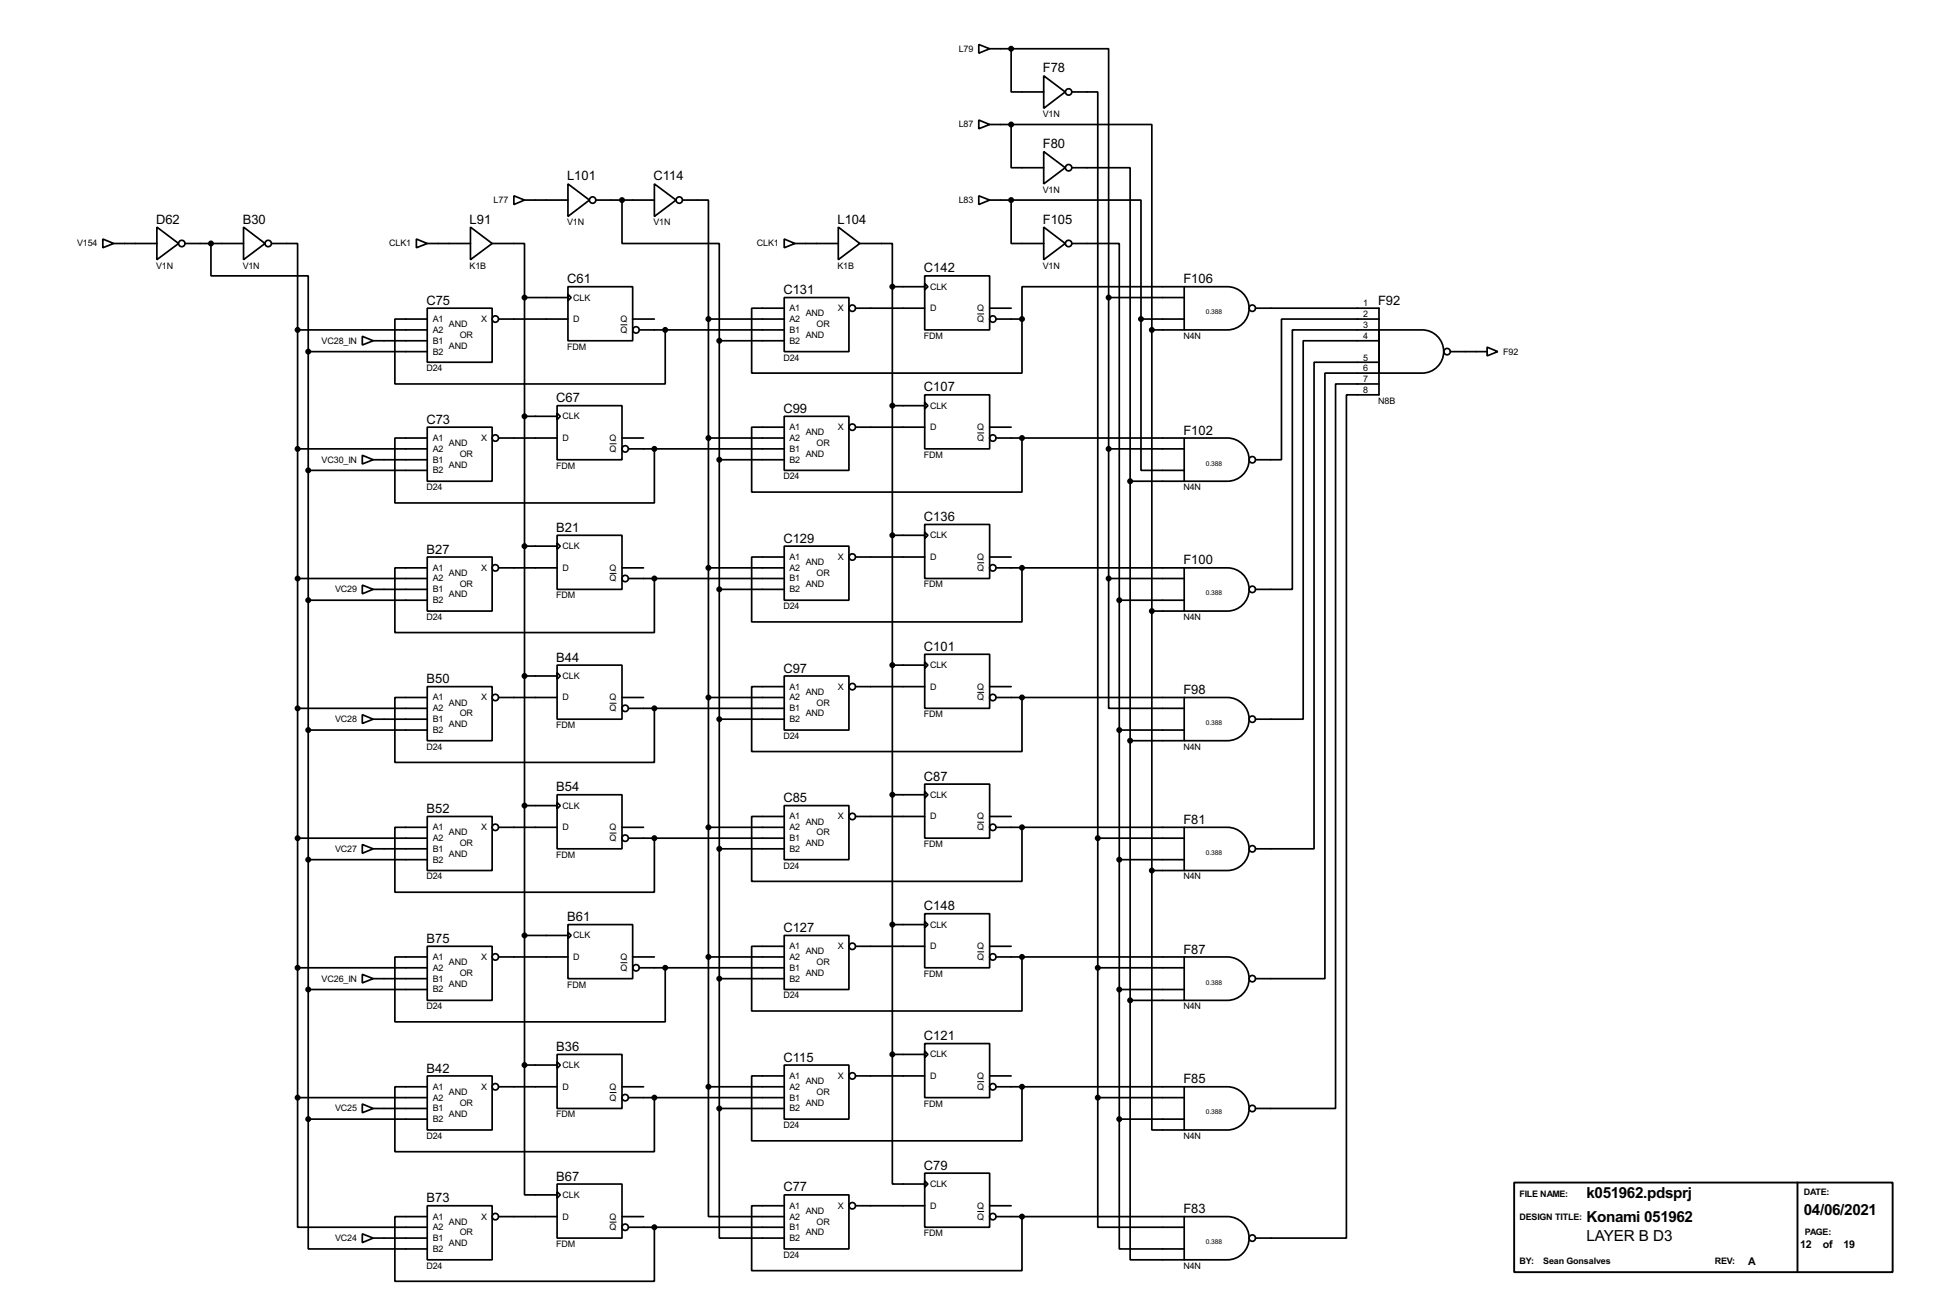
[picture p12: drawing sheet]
<svg xmlns="http://www.w3.org/2000/svg" width="460mm" height="307mm" viewBox="0 0 460 307" stroke-linecap="round" stroke-linejoin="round" font-family="sans-serif">
<g fill="none" stroke="#000" stroke-width=".4">
<path d="M229.9 10.5l2.6 1-2.6 1zM232.5 11.5h5M237.5 11.5h22.9v58.4M237.5 11.5v10.1h7.7M245.2 17.8l5 3.8-5 3.9zM229.9 28.2l2.6 1.1-2.6 1zM232.5 29.3h5M237.5 29.3h33.1v48.2M237.5 29.3v10.1h7.7M245.2 35.6l5 3.8-5 3.8zM251.8 21.6h6.1v175.3M251.8 39.4h13.7v73.7"/>
<path d="M24.2 56.2l2.5 1-2.5 1zM26.7 57.2h10.2M36.9 53.4l5.1 3.8-5.1 3.8zM43.5 57.2h13.7M49.6 57.2v7.6h22.8v17.8M57.2 53.4l5.1 3.8-5.1 3.8zM63.8 57.2h6.1v20.3M97.8 56.2l2.6 1-2.6 1zM100.4 57.2h10.1M110.5 53.4l5.1 3.8-5.1 3.8zM115.6 57.2h7.6v12.7M120.7 46l2.5 1-2.5 1.1z"/>
<path d="M123.2 47h10.2M133.4 43.2l5.1 3.8-5.1 3.9zM140 47h13.7M146.1 47v10.2h22.9v22.9M153.7 43.2l5.1 3.8-5.1 3.9zM160.3 47h6.1v28M184.2 56.2l2.5 1-2.5 1zM186.7 57.2h10.2M196.9 53.4l5.1 3.8-5.1 3.8zM202 57.2h7.6v10.2M229.9 46l2.6 1-2.6 1.1zM232.5 47h5"/>
<path d="M237.5 47h30.5v28M237.5 47v10.2h7.7M245.2 53.4l5 3.8-5 3.8zM251.8 57.2h11.1v83.8M69.9 77.5h30.5M69.9 77.5v180.4M85.1 79l2.6 1.1-2.6 1zM100.4 72.4h15.2v12.7h-15.2zM100.4 75h-7.6v15.2h63.5v-12.7M117.1 75h16.3M123.2 69.9v180.3M123.2 69.9h10.2"/>
<path d="M133.4 67.4h15.2v12.7h-15.2zM133.4 69.1l.8 .8-.8 .8zM148.6 75h5.1M150.2 77.5h34M166.4 75h17.8M166.4 75v180.3M184.2 69.9h15.2v12.7h-15.2zM184.2 72.4h-7.6v15.3h63.5v-12.7M201 72.4h16.2M209.6 67.4v180.3M209.6 67.4h7.6M217.2 64.8h15.3v12.7h-15.3z"/>
<path d="M217.2 66.6l.8 .8-.8 .7zM232.5 72.4h5M234 75h6.1M260.4 69.9h17.8M260.4 69.9v66M268 75v35.5h10.2M268 75h10.2M270.6 77.5h7.6M270.6 77.5v127M278.2 67.4h10.1a5.1 5.1 0 0 1 5.1 5 5.1 5.1 0 0 1-5.1 5.1h-10.1zM278.2 67.4h-38.1v7.6M294.9 72.4h29v20.4h-7.6v198.1h-21.4"/>
<path d="M323.9 77.5h10.2a5.1 5.1 0 0 1 5 5.1 5.1 5.1 0 0 1-5 5.1h-10.2zM323.9 77.5h-20.3v61h-8.7M323.9 75h-22.9v33h-6.1M72.4 82.6h28M72.4 82.6v180.3M87.7 80.1h12.7M123.2 97.8h7.7M130.9 95.3h15.2v12.7h-15.2zM130.9 97.1l.7 .7-.7 .8zM169 80.1h15.2M169 80.1v180.3M184.2 97.8h15.2v12.7h-15.2z"/>
<path d="M209.6 95.3h7.6M217.2 92.8h15.3v12.7h-15.3zM217.2 94.5l.8 .8-.8 .8zM323.9 80.1h-17.8v88.9h-11.2M323.9 90.2h-10.2v170.2h-18.8M323.9 85.1h-15.2v114.3h-13.8M323.9 87.7h-12.7v142.2h-16.3M340.7 82.6h8.6M349.3 81.6l2.5 1-2.5 1zM69.9 105.5h30.5M72.4 110.5h28M85.1 107l2.6 1-2.6 1z"/>
<path d="M87.7 108h12.7M100.4 100.4h15.2v12.7h-15.2zM100.4 102.9h-7.6v15.3h60.9v-12.7M117.1 102.9h13.8M146.1 102.9h5.1M147.6 105.5h36.6M166.4 102.9h17.8M169 108h15.2M184.2 100.4h-7.6v15.2h63.5v-12.7M201 100.4h16.2M232.5 100.4h5M234 102.9h44.2"/>
<path d="M260.4 105.5h17.8M265.5 113.1h12.7M265.5 113.1v121.9M278.2 102.9h10.1a5.1 5.1 0 0 1 5.1 5.1 5.1 5.1 0 0 1-5.1 5.1h-10.1zM69.9 135.9h30.5M85.1 137.5l2.6 1-2.6 1zM87.7 138.5h12.7M100.4 130.9h15.2v12.7h-15.2zM100.4 133.4h-7.6v15.2h60.9v-12.7M117.1 133.4h13.8M123.2 128.3h7.7M130.9 125.8h15.2v12.7h-15.2z"/>
<path d="M130.9 127.6l.7 .7-.7 .8zM146.1 133.4h5.1M147.6 135.9h36.6M166.4 133.4h17.8M169 138.5h15.2M184.2 128.3h15.2v12.7h-15.2zM184.2 130.9h-7.6v15.2h63.5v-12.7M201 130.9h16.2M209.6 125.8h7.6M217.2 123.2h15.3v12.7h-15.3zM217.2 125l.8 .8-.8 .7zM232.5 130.9h5"/>
<path d="M234 133.4h44.2M260.4 135.9v30.5h17.8M260.4 135.9h17.8M278.2 133.4h10.1a5.1 5.1 0 0 1 5.1 5.1 5.1 5.1 0 0 1-5.1 5.1h-10.1zM72.4 141h28M123.2 158.8h7.7M130.9 156.3h15.2v12.7h-15.2zM130.9 158l.7 .8-.7 .8zM184.2 158.8h15.2v12.7h-15.2zM209.6 156.3h7.6M217.2 153.7h15.3v12.7h-15.3zM217.2 155.5l.8 .8-.8 .7z"/>
<path d="M262.9 141h15.3M262.9 141v121.9M270.6 143.6h7.6M69.9 166.4h30.5M72.4 171.5h28M85.1 167.9l2.6 1.1-2.6 1zM87.7 169h12.7M100.4 161.3h15.2v12.7h-15.2zM100.4 163.9h-7.6v15.2h60.9v-12.7M117.1 163.9h13.8M146.1 163.9h5.1M147.6 166.4h36.6"/>
<path d="M166.4 163.9h17.8M169 169h15.2M184.2 161.3h-7.6v15.3h63.5v-12.7M201 161.3h16.2M232.5 161.3h5M234 163.9h44.2M262.9 171.5h15.3M265.5 174h12.7M278.2 163.9h10.1a5.1 5.1 0 0 1 5.1 5 5.1 5.1 0 0 1-5.1 5.1h-10.1zM69.9 196.9h30.5M85.1 198.4l2.6 1-2.6 1.1zM87.7 199.4h12.7"/>
<path d="M100.4 191.8h15.2v12.7h-15.2zM100.4 194.4h-7.6v15.2h60.9v-12.7M117.1 194.4h13.8M123.2 189.3h7.7M130.9 186.7h15.2v12.7h-15.2zM130.9 188.5l.7 .8-.7 .7zM146.1 194.4h5.1M147.6 196.9h36.6M166.4 194.4h17.8M169 199.4h15.2M184.2 189.3h15.2v12.7h-15.2zM184.2 191.8h-7.6v15.3h63.5v-12.7"/>
<path d="M201 191.8h16.2M209.6 186.7h7.6M217.2 184.2h15.3v12.7h-15.3zM217.2 186l.8 .7-.8 .8zM232.5 191.8h5M234 194.4h44.2M257.9 196.9h20.3M257.9 196.9v61M278.2 194.4h10.1a5.1 5.1 0 0 1 5.1 5 5.1 5.1 0 0 1-5.1 5.1h-10.1zM72.4 202h28M123.2 219.8h10.2M133.4 217.2h15.2v12.7h-15.2z"/>
<path d="M133.4 219l.8 .8-.8 .7zM184.2 219.8h15.2v12.7h-15.2zM209.6 217.2h7.6M217.2 214.7h15.3v12.7h-15.3zM217.2 216.5l.8 .7-.8 .8zM262.9 202h15.3M270.6 204.5v61h7.6M270.6 204.5h7.6M69.9 227.4h30.5M72.4 232.5h28M85.1 228.9l2.6 1-2.6 1zM87.7 229.9h12.7"/>
<path d="M100.4 222.3h15.2v12.7h-15.2zM100.4 224.8h-7.6v15.3h63.5v-12.7M117.1 224.8h16.3M148.6 224.8h5.1M150.2 227.4h34M166.4 224.8h17.8M169 229.9h15.2M184.2 222.3h-7.6v15.2h63.5v-12.7M201 222.3h16.2M232.5 222.3h5M234 224.8h44.2M257.9 227.4h20.3"/>
<path d="M262.9 232.5h15.3M265.5 235v61h12.7M265.5 235h12.7M278.2 224.8h10.1a5.1 5.1 0 0 1 5.1 5.1 5.1 5.1 0 0 1-5.1 5.1h-10.1zM69.9 257.9v30.4h30.5M69.9 257.9h30.5M85.1 259.4l2.6 1-2.6 1zM100.4 252.8h15.2v12.7h-15.2zM100.4 255.3h-7.6v15.3h60.9v-12.7M117.1 255.3h13.8M123.2 250.2v30.5h7.7M123.2 250.2h7.7"/>
<path d="M130.9 247.7h15.2v12.7h-15.2zM130.9 249.5l.7 .7-.7 .8zM146.1 255.3h5.1M147.6 257.9h36.6M166.4 255.3v30.5h17.8M166.4 255.3h17.8M184.2 250.2h15.2v12.7h-15.2zM184.2 252.8h-7.6v15.2h63.5v-12.7M201 252.8h16.2M209.6 247.7v30.5h7.6M209.6 247.7h7.6M217.2 245.2h15.3v12.7h-15.3z"/>
<path d="M217.2 246.9l.8 .8-.8 .8zM232.5 252.8h5M234 255.3h44.2M257.9 257.9v30.4h20.3M257.9 257.9h20.3M278.2 255.3h10.1a5.1 5.1 0 0 1 5.1 5.1 5.1 5.1 0 0 1-5.1 5.1h-10.1zM72.4 262.9v30.5h28M72.4 262.9h28M87.7 260.4h12.7M130.9 278.2h15.2v12.7h-15.2zM130.9 280l.7 .7-.7 .8zM169 260.4v30.5h15.2"/>
<path d="M169 260.4h15.2M217.2 275.6h15.3v12.7h-15.3zM217.2 277.4l.8 .8-.8 .7zM262.9 262.9v30.5h15.3M262.9 262.9h15.3M85.1 289.9l2.6 1-2.6 1zM87.7 290.9h12.7M100.4 283.3h15.2v12.7h-15.2zM100.4 285.8h-7.6v15.2h60.9v-12.7M117.1 285.8h13.8M146.1 285.8h5.1M147.6 288.3h36.6"/>
<path d="M184.2 280.7h15.2v12.7h-15.2zM184.2 283.3h-7.6v15.2h63.5v-12.7M201 283.3h16.2M232.5 283.3h5M234 285.8h44.2M278.2 285.8h10.1a5.1 5.1 0 0 1 5.1 5.1 5.1 5.1 0 0 1-5.1 5.1h-10.1z"/>
<circle cx="251" cy="39.4" r=".75"/>
<circle cx="251" cy="21.6" r=".75"/>
<circle cx="42.7" cy="57.2" r=".75"/>
<circle cx="63" cy="57.2" r=".75"/>
<circle cx="139.2" cy="47" r=".75"/>
<circle cx="159.5" cy="47" r=".75"/>
<circle cx="251" cy="57.2" r=".75"/>
<circle cx="116.3" cy="75" r=".75"/>
<circle cx="149.4" cy="77.5" r=".75"/>
<circle cx="200.2" cy="72.4" r=".75"/>
<circle cx="233.2" cy="75" r=".75"/>
<circle cx="294.1" cy="72.4" r=".75"/>
<circle cx="339.9" cy="82.6" r=".75"/>
<circle cx="116.3" cy="102.9" r=".75"/>
<circle cx="146.8" cy="105.5" r=".75"/>
<circle cx="200.2" cy="100.4" r=".75"/>
<circle cx="233.2" cy="102.9" r=".75"/>
<circle cx="294.1" cy="108" r=".75"/>
<circle cx="116.3" cy="133.4" r=".75"/>
<circle cx="146.8" cy="135.9" r=".75"/>
<circle cx="200.2" cy="130.9" r=".75"/>
<circle cx="233.2" cy="133.4" r=".75"/>
<circle cx="294.1" cy="138.5" r=".75"/>
<circle cx="116.3" cy="163.9" r=".75"/>
<circle cx="146.8" cy="166.4" r=".75"/>
<circle cx="200.2" cy="161.3" r=".75"/>
<circle cx="233.2" cy="163.9" r=".75"/>
<circle cx="294.1" cy="169" r=".75"/>
<circle cx="116.3" cy="194.4" r=".75"/>
<circle cx="146.8" cy="196.9" r=".75"/>
<circle cx="200.2" cy="191.8" r=".75"/>
<circle cx="233.2" cy="194.4" r=".75"/>
<circle cx="294.1" cy="199.4" r=".75"/>
<circle cx="116.3" cy="224.8" r=".75"/>
<circle cx="149.4" cy="227.4" r=".75"/>
<circle cx="200.2" cy="222.3" r=".75"/>
<circle cx="233.2" cy="224.8" r=".75"/>
<circle cx="294.1" cy="229.9" r=".75"/>
<circle cx="116.3" cy="255.3" r=".75"/>
<circle cx="146.8" cy="257.9" r=".75"/>
<circle cx="200.2" cy="252.8" r=".75"/>
<circle cx="233.2" cy="255.3" r=".75"/>
<circle cx="294.1" cy="260.4" r=".75"/>
<circle cx="116.3" cy="285.8" r=".75"/>
<circle cx="146.8" cy="288.3" r=".75"/>
<circle cx="200.2" cy="283.3" r=".75"/>
<circle cx="233.2" cy="285.8" r=".75"/>
<circle cx="294.1" cy="290.9" r=".75"/>
</g>
<g fill="none" stroke="#000" stroke-width=".23">
<path d="M145.8 76.3h1.6M229.6 73.8h1.6M143.2 104.3h1.6M229.6 101.7h1.6M143.2 134.7h1.6M229.6 132.2h1.6M143.2 165.2h1.6M229.6 162.7h1.6M143.2 195.7h1.6M229.6 193.2h1.6M145.8 226.2h1.6M229.6 223.6h1.6"/>
<path d="M143.2 256.7h1.6M229.6 254.1h1.6M143.2 287.1h1.6M229.6 284.6h1.6"/>
</g>
<g fill="#000" stroke="#000" stroke-width=".4">
<circle cx="237.5" cy="11.5" r=".5"/>
<circle cx="237.5" cy="29.3" r=".5"/>
<circle cx="49.5" cy="57.2" r=".5"/>
<circle cx="146.1" cy="47" r=".5"/>
<circle cx="237.5" cy="47" r=".5"/>
<circle cx="69.9" cy="77.5" r=".5"/>
<circle cx="123.2" cy="69.9" r=".5"/>
<circle cx="156.2" cy="77.5" r=".5"/>
<circle cx="166.4" cy="75" r=".5"/>
<circle cx="209.6" cy="67.4" r=".5"/>
<circle cx="240" cy="75" r=".5"/>
<circle cx="260.4" cy="69.9" r=".5"/>
<circle cx="268" cy="75" r=".5"/>
<circle cx="270.5" cy="77.5" r=".5"/>
<circle cx="72.4" cy="82.6" r=".5"/>
<circle cx="123.2" cy="97.8" r=".5"/>
<circle cx="168.9" cy="80.1" r=".5"/>
<circle cx="209.6" cy="95.3" r=".5"/>
<circle cx="69.9" cy="105.5" r=".5"/>
<circle cx="72.4" cy="110.5" r=".5"/>
<circle cx="153.7" cy="105.5" r=".5"/>
<circle cx="166.4" cy="102.9" r=".5"/>
<circle cx="168.9" cy="108" r=".5"/>
<circle cx="240" cy="102.9" r=".5"/>
<circle cx="260.4" cy="105.5" r=".5"/>
<circle cx="265.4" cy="113.1" r=".5"/>
<circle cx="69.9" cy="135.9" r=".5"/>
<circle cx="123.2" cy="128.3" r=".5"/>
<circle cx="153.7" cy="135.9" r=".5"/>
<circle cx="166.4" cy="133.4" r=".5"/>
<circle cx="168.9" cy="138.5" r=".5"/>
<circle cx="209.6" cy="125.8" r=".5"/>
<circle cx="240" cy="133.4" r=".5"/>
<circle cx="260.4" cy="135.9" r=".5"/>
<circle cx="72.4" cy="141" r=".5"/>
<circle cx="123.2" cy="158.8" r=".5"/>
<circle cx="209.6" cy="156.3" r=".5"/>
<circle cx="262.9" cy="141" r=".5"/>
<circle cx="270.5" cy="143.6" r=".5"/>
<circle cx="69.9" cy="166.4" r=".5"/>
<circle cx="72.4" cy="171.5" r=".5"/>
<circle cx="153.7" cy="166.4" r=".5"/>
<circle cx="166.4" cy="163.9" r=".5"/>
<circle cx="168.9" cy="169" r=".5"/>
<circle cx="240" cy="163.9" r=".5"/>
<circle cx="262.9" cy="171.5" r=".5"/>
<circle cx="265.4" cy="174" r=".5"/>
<circle cx="69.9" cy="196.9" r=".5"/>
<circle cx="123.2" cy="189.3" r=".5"/>
<circle cx="153.7" cy="196.9" r=".5"/>
<circle cx="166.4" cy="194.4" r=".5"/>
<circle cx="168.9" cy="199.4" r=".5"/>
<circle cx="209.6" cy="186.7" r=".5"/>
<circle cx="240" cy="194.4" r=".5"/>
<circle cx="257.8" cy="196.9" r=".5"/>
<circle cx="72.4" cy="202" r=".5"/>
<circle cx="123.2" cy="219.8" r=".5"/>
<circle cx="209.6" cy="217.2" r=".5"/>
<circle cx="262.9" cy="202" r=".5"/>
<circle cx="270.5" cy="204.5" r=".5"/>
<circle cx="69.9" cy="227.4" r=".5"/>
<circle cx="72.4" cy="232.5" r=".5"/>
<circle cx="156.2" cy="227.4" r=".5"/>
<circle cx="166.4" cy="224.8" r=".5"/>
<circle cx="168.9" cy="229.9" r=".5"/>
<circle cx="240" cy="224.8" r=".5"/>
<circle cx="257.8" cy="227.4" r=".5"/>
<circle cx="262.9" cy="232.5" r=".5"/>
<circle cx="265.4" cy="235" r=".5"/>
<circle cx="69.9" cy="257.9" r=".5"/>
<circle cx="123.2" cy="250.2" r=".5"/>
<circle cx="153.7" cy="257.9" r=".5"/>
<circle cx="166.4" cy="255.3" r=".5"/>
<circle cx="209.6" cy="247.7" r=".5"/>
<circle cx="240" cy="255.3" r=".5"/>
<circle cx="257.8" cy="257.9" r=".5"/>
<circle cx="72.4" cy="262.9" r=".5"/>
<circle cx="168.9" cy="260.4" r=".5"/>
<circle cx="262.9" cy="262.9" r=".5"/>
<circle cx="153.7" cy="288.3" r=".5"/>
<circle cx="240" cy="285.8" r=".5"/>
</g>
<path d="M355.7 277.8h88.9v21.1h-88.9zM422.2 277.8v21.1" fill="none" stroke="#000" stroke-width=".45"/>
<g font-size="4">
<text x="372.7" y="281.4">k051962.pdsprj</text>
<text x="372.7" y="287.1">Konami 051962</text>
<text x="423.7" y="285.4">04/06/2021</text>
<text x="372.7" y="291.5">LAYER B D3</text>
</g>
<g font-size="3.4">
<text x="245" y="17">F78</text>
<text x="245" y="34.8">F80</text>
<text x="133.2" y="42.4">L101</text>
<text x="153.5" y="42.4">C114</text>
<text x="36.7" y="52.6">D62</text>
<text x="57" y="52.6">B30</text>
<text x="110.3" y="52.6">L91</text>
<text x="196.7" y="52.6">L104</text>
<text x="245" y="52.6">F105</text>
<text x="217" y="64">C142</text>
<text x="100.2" y="71.6">C75</text>
<text x="133.2" y="66.6">C61</text>
<text x="184" y="69.1">C131</text>
<text x="278" y="66.6">F106</text>
<text x="323.7" y="71.6">F92</text>
<text x="130.7" y="94.5">C67</text>
<text x="217" y="92">C107</text>
<text x="100.2" y="99.5">C73</text>
<text x="184" y="97">C99</text>
<text x="278" y="102.1">F102</text>
<text x="130.7" y="124.9">B21</text>
<text x="217" y="122.4">C136</text>
<text x="100.2" y="130.1">B27</text>
<text x="184" y="127.5">C129</text>
<text x="278" y="132.6">F100</text>
<text x="130.7" y="155.5">B44</text>
<text x="217" y="152.9">C101</text>
<text x="100.2" y="160.5">B50</text>
<text x="184" y="158">C97</text>
<text x="278" y="163.1">F98</text>
<text x="130.7" y="185.9">B54</text>
<text x="217" y="183.4">C87</text>
<text x="100.2" y="191">B52</text>
<text x="184" y="188.5">C85</text>
<text x="278" y="193.6">F81</text>
<text x="217" y="213.9">C148</text>
<text x="100.2" y="221.5">B75</text>
<text x="133.2" y="216.4">B61</text>
<text x="184" y="219">C127</text>
<text x="278" y="224">F87</text>
<text x="217" y="244.4">C121</text>
<text x="100.2" y="252">B42</text>
<text x="130.7" y="246.9">B36</text>
<text x="184" y="249.4">C115</text>
<text x="278" y="254.5">F85</text>
<text x="217" y="274.8">C79</text>
<text x="130.7" y="277.4">B67</text>
<text x="184" y="279.9">C77</text>
<text x="100.2" y="282.5">B73</text>
<text x="278" y="285">F83</text>
</g>
<g font-size="2.8">
<text x="422.9" y="293.1">12</text>
<text x="428.2" y="293.1">of</text>
<text x="433" y="293.1">19</text>
<text x="410.6" y="297.2">A</text>
</g>
<g font-size="2.4">
<text x="225.2" y="12.1">L79</text>
<text x="225.2" y="30">L87</text>
<text x="245" y="27.5">V1N</text>
<text x="116" y="47.7">L77</text>
<text x="225.2" y="47.7">L83</text>
<text x="245" y="45.3">V1N</text>
<text x="133.2" y="52.9">V1N</text>
<text x="153.5" y="52.9">V1N</text>
<text x="18.1" y="57.9">V154</text>
<text x="91.4" y="57.9">CLK1</text>
<text x="177.8" y="57.9">CLK1</text>
<text x="36.7" y="63.1">V1N</text>
<text x="57" y="63.1">V1N</text>
<text x="110.3" y="63.1">K1B</text>
<text x="196.7" y="63.1">K1B</text>
<text x="245" y="63.1">V1N</text>
<text x="134.7" y="70.6">CLK</text>
<text x="218.5" y="68.1">CLK</text>
<text x="320.2" y="72">1</text>
<text x="101.7" y="75.6">A1</text>
<text x="105.5" y="76.9">AND</text>
<text x="113" y="75.6">X</text>
<text x="134.7" y="75.6">D</text>
<text x="145.8" y="75.6">Q</text>
<text x="185.5" y="73.1">A1</text>
<text x="185.5" y="75.6">A2</text>
<text x="189.3" y="74.3">AND</text>
<text x="191.8" y="76.9">OR</text>
<text x="196.8" y="73.1">X</text>
<text x="218.5" y="73.1">D</text>
<text x="229.6" y="73.1">Q</text>
<text x="229.6" y="75.6">Q</text>
<text x="320.2" y="74.6">2</text>
<text x="320.2" y="77.1">3</text>
<text x="75.6" y="80.8">VC28_IN</text>
<text x="101.7" y="80.8">B1</text>
<text x="101.7" y="83.3">B2</text>
<text x="101.7" y="78.2">A2</text>
<text x="105.5" y="81.9">AND</text>
<text x="108" y="79.4">OR</text>
<text x="133.2" y="82.2">FDM</text>
<text x="145.8" y="78.2">Q</text>
<text x="185.5" y="78.2">B1</text>
<text x="185.5" y="80.8">B2</text>
<text x="189.3" y="79.4">AND</text>
<text x="217" y="79.6">FDM</text>
<text x="278" y="79.6">N4N</text>
<text x="320.2" y="79.7">4</text>
<text x="353.1" y="83.3">F92</text>
<text x="100.2" y="87.2">D24</text>
<text x="184" y="84.7">D24</text>
<text x="320.2" y="84.7">5</text>
<text x="320.2" y="87.3">6</text>
<text x="320.2" y="89.8">7</text>
<text x="218.5" y="96">CLK</text>
<text x="320.2" y="92.4">8</text>
<text x="323.7" y="94.9">N8B</text>
<text x="132.1" y="98.5">CLK</text>
<text x="185.5" y="101">A1</text>
<text x="196.8" y="101">X</text>
<text x="218.5" y="101">D</text>
<text x="229.6" y="101">Q</text>
<text x="101.7" y="103.6">A1</text>
<text x="101.7" y="106.2">A2</text>
<text x="105.5" y="104.8">AND</text>
<text x="108" y="107.3">OR</text>
<text x="113" y="103.6">X</text>
<text x="132.1" y="103.6">D</text>
<text x="143.2" y="103.6">Q</text>
<text x="143.2" y="106.2">Q</text>
<text x="185.5" y="106.2">B1</text>
<text x="185.5" y="103.6">A2</text>
<text x="189.3" y="102.3">AND</text>
<text x="189.3" y="107.3">AND</text>
<text x="191.8" y="104.8">OR</text>
<text x="217" y="107.6">FDM</text>
<text x="229.6" y="103.6">Q</text>
<text x="75.6" y="108.7">VC30_IN</text>
<text x="101.7" y="108.7">B1</text>
<text x="101.7" y="111.2">B2</text>
<text x="105.5" y="109.9">AND</text>
<text x="130.7" y="110.1">FDM</text>
<text x="184" y="112.6">D24</text>
<text x="185.5" y="108.7">B2</text>
<text x="100.2" y="115.1">D24</text>
<text x="278" y="115.1">N4N</text>
<text x="132.1" y="129">CLK</text>
<text x="185.5" y="131.6">A1</text>
<text x="196.8" y="131.6">X</text>
<text x="218.5" y="126.4">CLK</text>
<text x="218.5" y="131.6">D</text>
<text x="229.6" y="131.6">Q</text>
<text x="101.7" y="134.1">A1</text>
<text x="101.7" y="136.6">A2</text>
<text x="105.5" y="135.3">AND</text>
<text x="108" y="137.8">OR</text>
<text x="113" y="134.1">X</text>
<text x="132.1" y="134.1">D</text>
<text x="143.2" y="134.1">Q</text>
<text x="143.2" y="136.6">Q</text>
<text x="185.5" y="136.6">B1</text>
<text x="185.5" y="134.1">A2</text>
<text x="189.3" y="132.8">AND</text>
<text x="189.3" y="137.8">AND</text>
<text x="191.8" y="135.3">OR</text>
<text x="229.6" y="134.1">Q</text>
<text x="78.7" y="139.2">VC29</text>
<text x="101.7" y="139.2">B1</text>
<text x="101.7" y="141.7">B2</text>
<text x="105.5" y="140.4">AND</text>
<text x="130.7" y="140.6">FDM</text>
<text x="184" y="143.1">D24</text>
<text x="185.5" y="139.2">B2</text>
<text x="217" y="138">FDM</text>
<text x="100.2" y="145.7">D24</text>
<text x="278" y="145.7">N4N</text>
<text x="132.1" y="159.5">CLK</text>
<text x="218.5" y="157">CLK</text>
<text x="101.7" y="164.6">A1</text>
<text x="101.7" y="167.1">A2</text>
<text x="105.5" y="165.8">AND</text>
<text x="113" y="164.6">X</text>
<text x="132.1" y="164.6">D</text>
<text x="143.2" y="164.6">Q</text>
<text x="143.2" y="167.1">Q</text>
<text x="185.5" y="162">A1</text>
<text x="185.5" y="167.1">B1</text>
<text x="185.5" y="164.6">A2</text>
<text x="189.3" y="163.2">AND</text>
<text x="191.8" y="165.8">OR</text>
<text x="196.8" y="162">X</text>
<text x="218.5" y="162">D</text>
<text x="229.6" y="162">Q</text>
<text x="229.6" y="164.6">Q</text>
<text x="78.7" y="169.7">VC28</text>
<text x="101.7" y="169.7">B1</text>
<text x="101.7" y="172.2">B2</text>
<text x="105.5" y="170.9">AND</text>
<text x="108" y="168.3">OR</text>
<text x="130.7" y="171.1">FDM</text>
<text x="184" y="173.6">D24</text>
<text x="185.5" y="169.7">B2</text>
<text x="189.3" y="168.3">AND</text>
<text x="217" y="168.5">FDM</text>
<text x="100.2" y="176.1">D24</text>
<text x="278" y="176.1">N4N</text>
<text x="132.1" y="190">CLK</text>
<text x="218.5" y="187.4">CLK</text>
<text x="101.7" y="195.1">A1</text>
<text x="101.7" y="197.6">A2</text>
<text x="105.5" y="196.3">AND</text>
<text x="113" y="195.1">X</text>
<text x="132.1" y="195.1">D</text>
<text x="143.2" y="195.1">Q</text>
<text x="143.2" y="197.6">Q</text>
<text x="185.5" y="192.5">A1</text>
<text x="185.5" y="197.6">B1</text>
<text x="185.5" y="195.1">A2</text>
<text x="189.3" y="193.7">AND</text>
<text x="191.8" y="196.3">OR</text>
<text x="196.8" y="192.5">X</text>
<text x="218.5" y="192.5">D</text>
<text x="229.6" y="192.5">Q</text>
<text x="229.6" y="195.1">Q</text>
<text x="78.7" y="200.1">VC27</text>
<text x="101.7" y="200.1">B1</text>
<text x="101.7" y="202.7">B2</text>
<text x="105.5" y="201.3">AND</text>
<text x="108" y="198.8">OR</text>
<text x="130.7" y="201.5">FDM</text>
<text x="185.5" y="200.1">B2</text>
<text x="189.3" y="198.8">AND</text>
<text x="217" y="199">FDM</text>
<text x="100.2" y="206.6">D24</text>
<text x="184" y="204.1">D24</text>
<text x="278" y="206.6">N4N</text>
<text x="134.7" y="220.5">CLK</text>
<text x="218.5" y="217.9">CLK</text>
<text x="101.7" y="225.5">A1</text>
<text x="105.5" y="226.7">AND</text>
<text x="113" y="225.5">X</text>
<text x="134.7" y="225.5">D</text>
<text x="145.8" y="225.5">Q</text>
<text x="185.5" y="223">A1</text>
<text x="185.5" y="225.5">A2</text>
<text x="189.3" y="224.2">AND</text>
<text x="191.8" y="226.7">OR</text>
<text x="196.8" y="223">X</text>
<text x="218.5" y="223">D</text>
<text x="229.6" y="223">Q</text>
<text x="229.6" y="225.5">Q</text>
<text x="75.6" y="230.6">VC26_IN</text>
<text x="101.7" y="230.6">B1</text>
<text x="101.7" y="233.2">B2</text>
<text x="101.7" y="228.1">A2</text>
<text x="105.5" y="231.8">AND</text>
<text x="108" y="229.3">OR</text>
<text x="133.2" y="232">FDM</text>
<text x="145.8" y="228.1">Q</text>
<text x="185.5" y="228.1">B1</text>
<text x="185.5" y="230.6">B2</text>
<text x="189.3" y="229.3">AND</text>
<text x="217" y="229.5">FDM</text>
<text x="100.2" y="237.1">D24</text>
<text x="184" y="234.6">D24</text>
<text x="278" y="237.1">N4N</text>
<text x="132.1" y="250.9">CLK</text>
<text x="218.5" y="248.4">CLK</text>
<text x="101.7" y="256">A1</text>
<text x="105.5" y="257.2">AND</text>
<text x="113" y="256">X</text>
<text x="132.1" y="256">D</text>
<text x="143.2" y="256">Q</text>
<text x="185.5" y="253.5">A1</text>
<text x="185.5" y="256">A2</text>
<text x="189.3" y="254.7">AND</text>
<text x="191.8" y="257.2">OR</text>
<text x="196.8" y="253.5">X</text>
<text x="218.5" y="253.5">D</text>
<text x="229.6" y="253.5">Q</text>
<text x="229.6" y="256">Q</text>
<text x="78.7" y="261.1">VC25</text>
<text x="101.7" y="261.1">B1</text>
<text x="101.7" y="263.6">B2</text>
<text x="101.7" y="258.6">A2</text>
<text x="105.5" y="262.3">AND</text>
<text x="108" y="259.8">OR</text>
<text x="130.7" y="262.5">FDM</text>
<text x="143.2" y="258.6">Q</text>
<text x="185.5" y="258.6">B1</text>
<text x="185.5" y="261.1">B2</text>
<text x="189.3" y="259.8">AND</text>
<text x="217" y="260">FDM</text>
<text x="100.2" y="267.6">D24</text>
<text x="184" y="265">D24</text>
<text x="278" y="267.6">N4N</text>
<text x="132.1" y="281.4">CLK</text>
<text x="218.5" y="278.9">CLK</text>
<text x="356.9" y="281.2">FILE NAME:</text>
<text x="423.7" y="280.7">DATE:</text>
<text x="101.7" y="286.5">A1</text>
<text x="105.5" y="287.7">AND</text>
<text x="113" y="286.5">X</text>
<text x="132.1" y="286.5">D</text>
<text x="143.2" y="286.5">Q</text>
<text x="185.5" y="284">A1</text>
<text x="185.5" y="286.5">A2</text>
<text x="189.3" y="285.2">AND</text>
<text x="191.8" y="287.7">OR</text>
<text x="196.8" y="284">X</text>
<text x="218.5" y="284">D</text>
<text x="229.6" y="284">Q</text>
<text x="229.6" y="286.5">Q</text>
<text x="356.9" y="286.6">DESIGN TITLE:</text>
<text x="78.7" y="291.6">VC24</text>
<text x="101.7" y="291.6">B1</text>
<text x="101.7" y="289">A2</text>
<text x="105.5" y="292.8">AND</text>
<text x="108" y="290.2">OR</text>
<text x="130.7" y="293">FDM</text>
<text x="143.2" y="289">Q</text>
<text x="185.5" y="289">B1</text>
<text x="185.5" y="291.6">B2</text>
<text x="189.3" y="290.2">AND</text>
<text x="217" y="290.4">FDM</text>
<text x="424" y="290.1">PAGE:</text>
<text x="100.2" y="298.1">D24</text>
<text x="101.7" y="294.1">B2</text>
<text x="184" y="295.5">D24</text>
<text x="278" y="298.1">N4N</text>
<text x="356.9" y="297">BY:</text>
<text x="362.5" y="297">Sean Gonsalves</text>
<text x="402.8" y="297">REV:</text>
</g>
<g font-size="1.8">
<text x="283.3" y="73.8">0.388</text>
<text x="283.3" y="109.4">0.388</text>
<text x="283.3" y="139.9">0.388</text>
<text x="283.3" y="170.4">0.388</text>
<text x="283.3" y="200.8">0.388</text>
<text x="283.3" y="231.3">0.388</text>
<text x="283.3" y="261.8">0.388</text>
<text x="283.3" y="292.3">0.388</text>
</g>
</svg>
